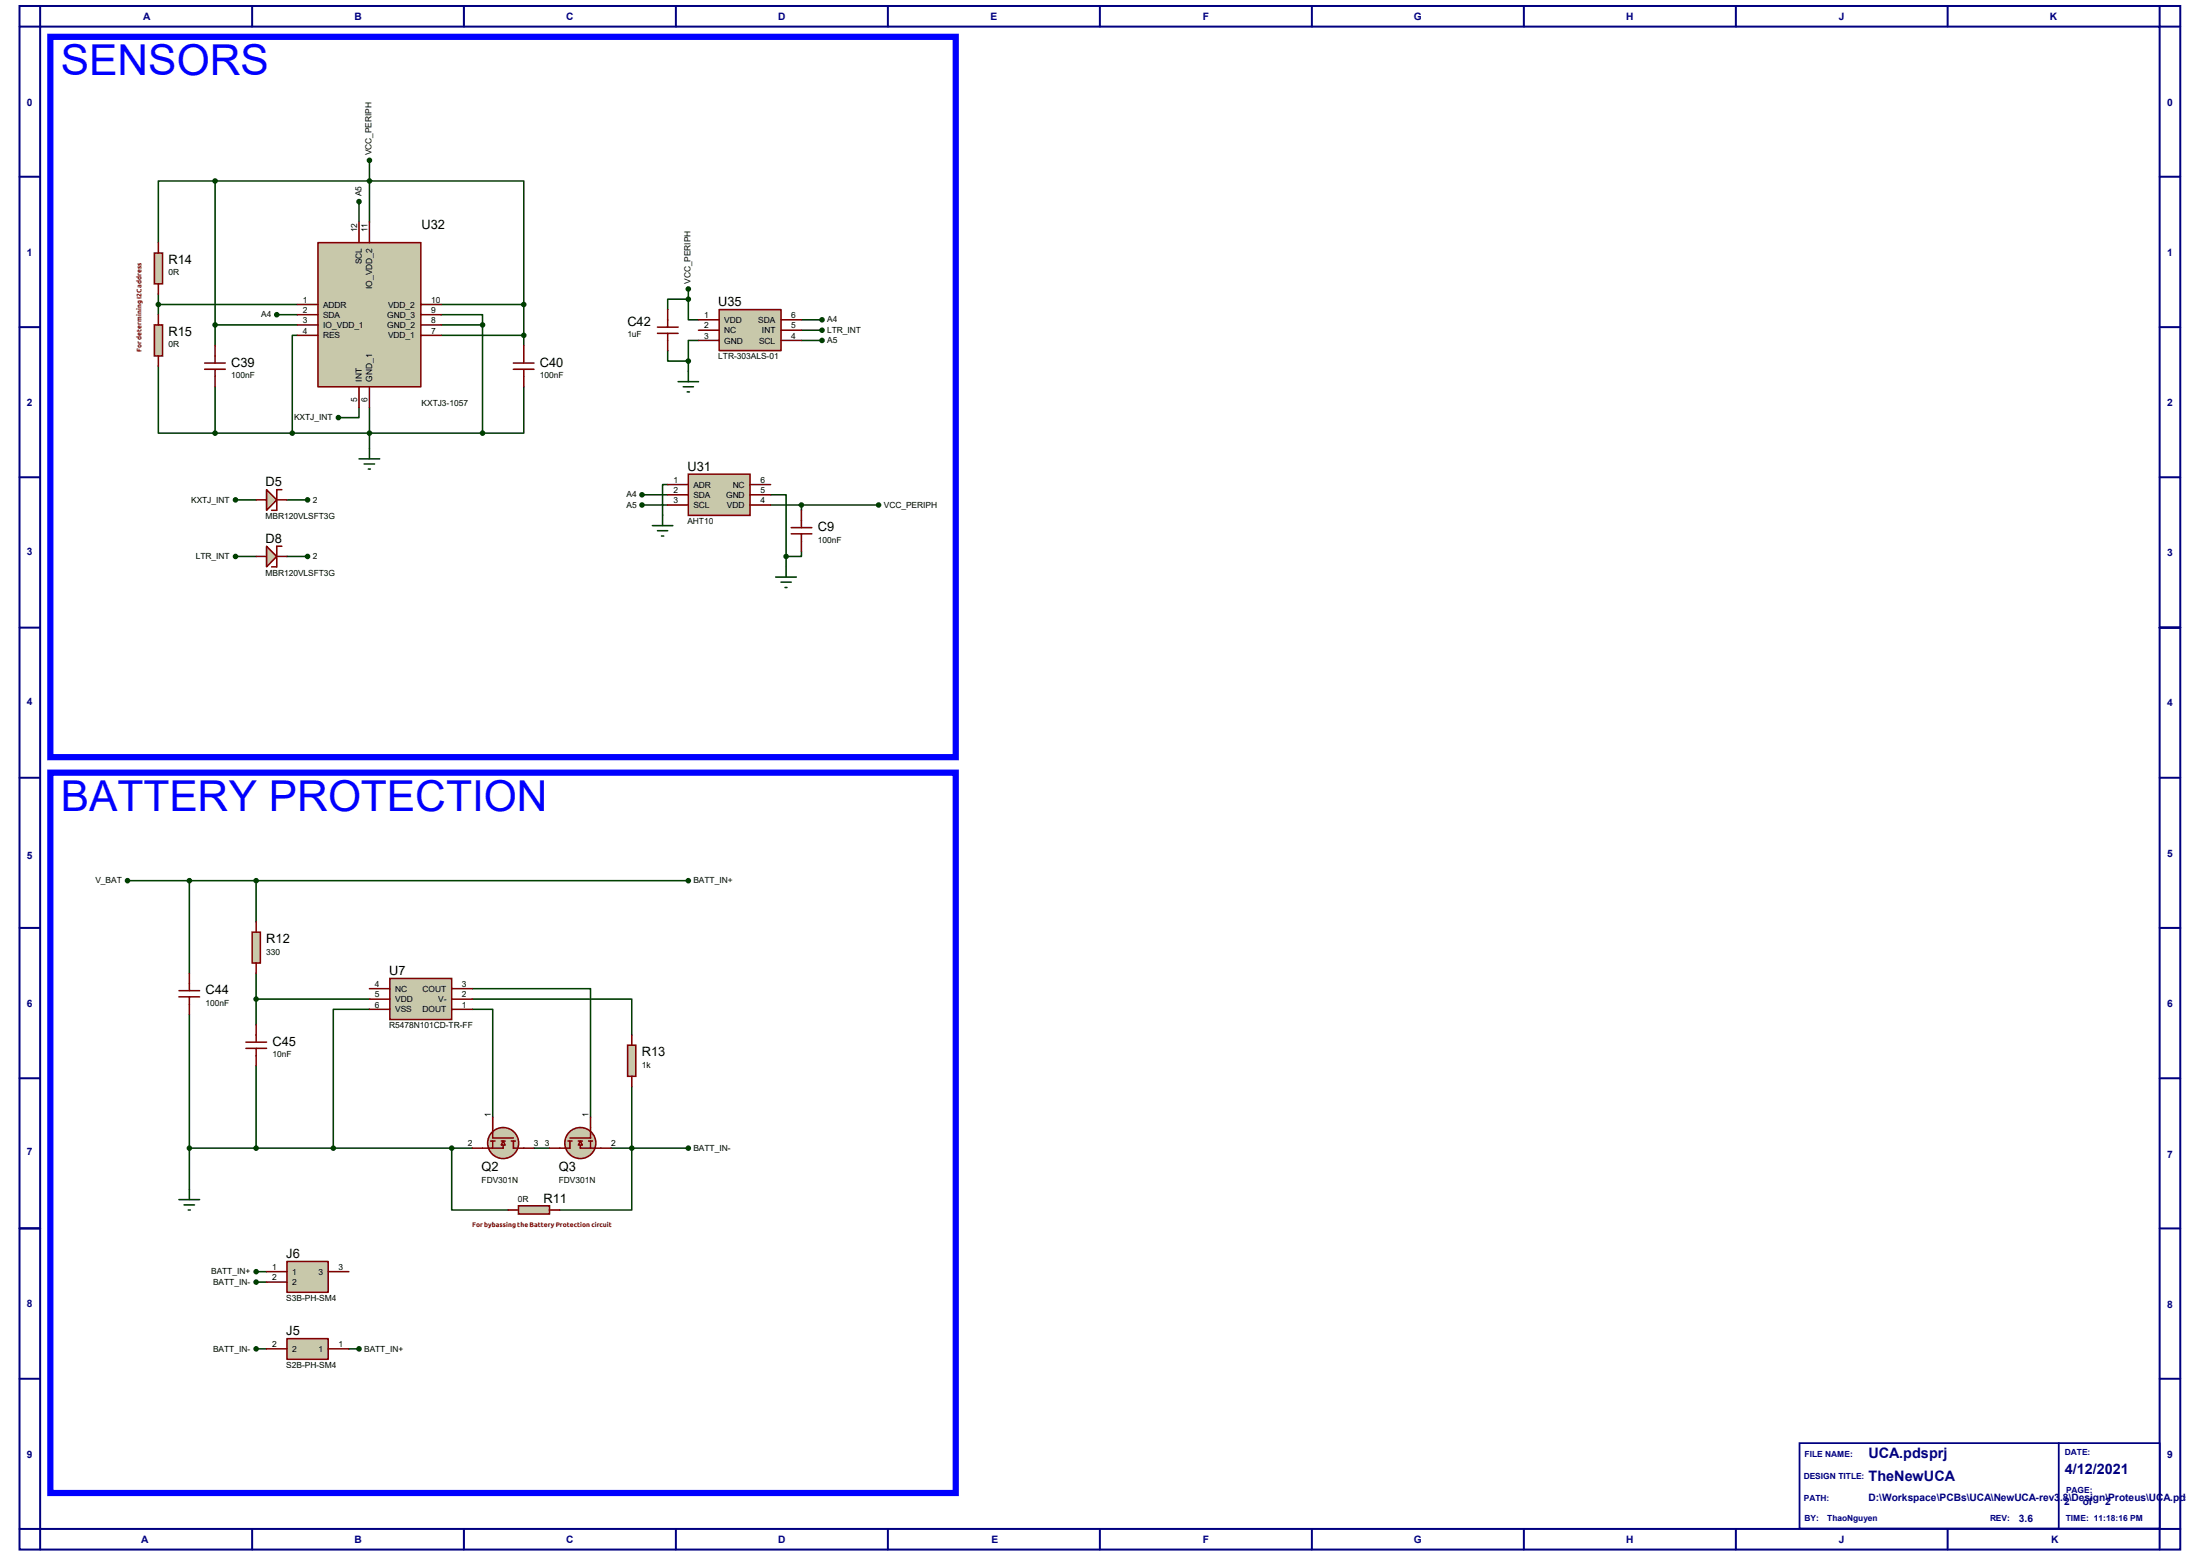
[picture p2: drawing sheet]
<svg xmlns="http://www.w3.org/2000/svg" width="420mm" height="297mm" viewBox="0 0 420 297" stroke-linecap="round" stroke-linejoin="round" font-family="sans-serif">
<path d="M3.7 1.1h412.5v294.7h-412.5zM7.7 5.1h404.6v286.7h-404.6z" fill="none" stroke="#000080" stroke-width=".38"/>
<path d="M343.5 275.5h68.8v16.3h-68.8z" fill="#fff" stroke="#000080" stroke-width=".34"/>
<path d="M393 275.5v16.3" fill="none" stroke="#000080" stroke-width=".34"/>
<g fill="none" stroke="#000080" stroke-width=".38">
<path d="M7.7 1.1v4h-4M48.1 1.1v4M88.6 1.1v4M129 1.1v4M169.5 1.1v4M210 1.1v4M250.4 1.1v4M290.9 1.1v4M331.4 1.1v4M371.8 1.1v4M412.3 1.1v4h3.9M3.7 33.7h4"/>
<path d="M412.3 33.7h3.9M3.7 62.4h4M412.3 62.4h3.9M3.7 91.1h4M412.3 91.1h3.9M3.7 119.8h4M412.3 119.8h3.9M3.7 148.5h4M412.3 148.5h3.9M3.7 177.1h4M412.3 177.1h3.9M3.7 205.8h4"/>
<path d="M412.3 205.8h3.9M3.7 234.5h4M412.3 234.5h3.9M3.7 263.2h4M412.3 263.2h3.9M3.7 291.8h4v4M48.1 291.8v4M88.6 291.8v4M129 291.8v4M169.5 291.8v4M210 291.8v4M250.4 291.8v4"/>
<path d="M290.9 291.8v4M331.4 291.8v4M371.8 291.8v4M416.2 291.8h-3.9v4"/>
</g>
<g fill="none" stroke="#004000" stroke-width=".3">
<path d="M41.1 34.5h-10.9v11.8M41.1 34.5h58.9v23.6M41.1 34.5v31.5M68.5 38.5v3.9M70.5 30.6v11.8M30.2 58.1h26.6M30.2 56.1v4M84.2 58.1h15.8M100 58.1v7.9M131.4 57.1v3.9h1.9M131.4 57.1h-3.9v2M131.4 55.2v1.9"/>
<path d="M30.2 69.9v12.8h10.9M41.1 62h15.7M41.1 73.8v8.9M52.8 60.1h4M56.8 64h-1v18.7M68.5 77.8v1.9h-3.9M70.5 77.8v7.8M84.2 60.1h7.9v1.9M84.2 64h15.8M84.2 62h7.9M92.1 62v20.7M100 73.8v8.9h-7.9"/>
<path d="M127.5 66.9v2h3.9M131.4 68.9v2M133.3 65h-1.9v3.9M153 61h3.9M153 63h3.9M153 65h3.9M41.1 82.7h51M45 95.4h3.9M54.8 95.4h3.9M122.6 96.4h4.9M122.6 94.4h4.9M127.5 92.5h-1v5.9"/>
<path d="M147.1 94.4h3v11.8M147.1 96.4h20.6M153 96.4v1M45 106.2h3.9M54.8 106.2h3.9M150.1 106.2v2M153 105.2v1h-2.9M24.3 168.1h107.1M36.2 168.1v17.7M48.9 168.1v7.9M36.2 193.6v33.4M48.9 185.8v9.8"/>
<path d="M48.9 190.7h21.6M70.5 192.7h-6.9v26.5M90.2 192.7h3.9v20.6M90.2 188.7h22.5v24.6M90.2 190.7h30.4v6.9M36.2 219.2h54M48.9 203.5v15.7M86.2 219.2v11.8h10.8M101.9 219.2h3M116.7 219.2h14.7M120.6 207.4v23.6h-13.8M48.9 257.5h2"/>
<path d="M48.9 242.7h2M48.9 244.7h2M66.6 257.5h1.9"/>
</g>
<path d="M60.7 46.3h19.6v27.5h-19.6z" fill="#c8c8aa" stroke="#800000" stroke-width=".3"/>
<g fill="none" stroke="#800000" stroke-width=".3">
<path d="M56.8 58.1h3.9M68.5 42.4v3.9M70.5 42.4v3.9M80.3 58.1h3.9M39.1 70.5h3.9M39.1 69.3h3.9M41.1 66v3.3M41.1 70.5v3.3M56.8 60.1h3.9M56.8 62h3.9M56.8 64h3.9M68.5 73.8v4"/>
<path d="M70.5 73.8v4M80.3 60.1h3.9M80.3 62h3.9M80.3 64h3.9M98 70.5h3.9M98 69.3h3.9M100 66v3.3M100 70.5v3.3"/>
</g>
<path d="M68.5 87.6h4M69.5 88.6h2M70.3 89.5h.4M70.5 85.6v2" fill="none" stroke="#004000" stroke-width=".3"/>
<g fill="#004000" stroke="#004000" stroke-width=".3">
<circle cx="70.5" cy="82.7" r=".38"/>
<circle cx="100" cy="64" r=".38"/>
<circle cx="92.1" cy="82.7" r=".38"/>
<circle cx="92.1" cy="62" r=".38"/>
<circle cx="41.1" cy="62" r=".38"/>
<circle cx="68.5" cy="38.5" r=".38"/>
<circle cx="52.8" cy="60.1" r=".38"/>
<circle cx="55.8" cy="82.7" r=".38"/>
<circle cx="64.6" cy="79.7" r=".38"/>
</g>
<path d="M137.3 59.1h11.8v7.8h-11.8z" fill="#c8c8aa" stroke="#800000" stroke-width=".3"/>
<path d="M127.5 59.1v3.3M125.5 63.6h4M125.5 62.4h4M127.5 63.6v3.3M133.3 61h4M133.3 63h4M133.3 65h4M149.1 61h3.9M149.1 63h3.9M149.1 65h3.9" fill="none" stroke="#800000" stroke-width=".3"/>
<g fill="#004000" stroke="#004000" stroke-width=".3">
<circle cx="156.9" cy="61" r=".38"/>
<circle cx="156.9" cy="63" r=".38"/>
<circle cx="156.9" cy="65" r=".38"/>
<circle cx="131.4" cy="55.2" r=".38"/>
<circle cx="131.4" cy="57.1" r=".38"/>
<circle cx="131.4" cy="68.9" r=".38"/>
</g>
<path d="M129.5 72.9h3.8M130.4 73.8h2M131.2 74.8h.4M131.4 70.9v2" fill="none" stroke="#004000" stroke-width=".3"/>
<path d="M9.6 7h172.9v137.5h-172.9z" fill="none" stroke="#00f" stroke-width="1.2"/>
<path d="M50.9 93.5l1.9 1.9-1.9 2z" fill="#c8c8aa" stroke="#800000" stroke-width=".3"/>
<path d="M48.9 95.4h2M52.8 95.4h2M53.8 93.5h-1v3.9h-.9" fill="none" stroke="#800000" stroke-width=".3"/>
<path d="M50.9 104.3l1.9 1.9-1.9 2z" fill="#c8c8aa" stroke="#800000" stroke-width=".3"/>
<path d="M48.9 106.2h2M52.8 106.2h2M53.8 104.3h-1v3.9h-.9" fill="none" stroke="#800000" stroke-width=".3"/>
<g fill="#004000" stroke="#004000" stroke-width=".3">
<circle cx="45" cy="95.4" r=".38"/>
<circle cx="45" cy="106.2" r=".38"/>
<circle cx="58.7" cy="106.2" r=".38"/>
<circle cx="58.7" cy="95.4" r=".38"/>
</g>
<path d="M9.6 147.5h172.9v137.5h-172.9z" fill="none" stroke="#00f" stroke-width="1.2"/>
<path d="M74.4 186.8h11.8v7.8h-11.8z" fill="#c8c8aa" stroke="#800000" stroke-width=".3"/>
<path d="M70.5 192.7h3.9M70.5 190.7h3.9M70.5 188.7h3.9M86.2 192.7h4M86.2 190.7h4M86.2 188.7h4" fill="none" stroke="#800000" stroke-width=".3"/>
<circle cx="96.1" cy="218.2" r="2.96" fill="#c8c8aa" stroke="#800000" stroke-width=".3"/>
<path d="M93.7 217.8h.8M94.1 215.3v1.9h3.9M94.1 217.8v1.4M95.7 217.8h.7M96.1 217.8v1.4h-4M97.6 217.8h.8M98 217.8v1.4h2" fill="none" stroke="#800000" stroke-width=".3"/>
<path d="M96.1 217.8l.3 .8h-.7z" fill="#c8c8aa" stroke="#800000" stroke-width=".3"/>
<path d="M90.2 219.2h1.9M94.1 213.3v2M100 219.2h1.9" fill="none" stroke="#800000" stroke-width=".3"/>
<circle cx="110.8" cy="218.2" r="2.96" fill="#c8c8aa" stroke="#800000" stroke-width=".3"/>
<path d="M108.4 217.8h.8M108.8 217.8v1.4h-2M110.4 217.8h.8M110.8 217.8v1.4h3.9M112.4 217.8h.7M112.7 215.3v1.9h-3.9M112.7 217.8v1.4" fill="none" stroke="#800000" stroke-width=".3"/>
<path d="M110.8 217.8l.4 .8h-.8z" fill="#c8c8aa" stroke="#800000" stroke-width=".3"/>
<path d="M34.2 190.3h3.9M34.2 189.1h3.9M36.2 185.8v3.3M36.2 190.3v3.3M46.9 198.9h4M48.9 195.6v3.3M46.9 200.1h4M48.9 200.1v3.4M104.9 219.2h1.9M112.7 213.3v2M114.7 219.2h2" fill="none" stroke="#800000" stroke-width=".3"/>
<path d="M99 230.2h5.9v1.5h-5.9z" fill="#c8c8aa" stroke="#800000" stroke-width=".3"/>
<path d="M97 231h2M104.9 231h1.9" fill="none" stroke="#800000" stroke-width=".3"/>
<path d="M48.1 177.9h1.6v5.9h-1.6z" fill="#c8c8aa" stroke="#800000" stroke-width=".3"/>
<path d="M48.9 176v1.9M48.9 183.8v2" fill="none" stroke="#800000" stroke-width=".3"/>
<g fill="#004000" stroke="#004000" stroke-width=".3">
<circle cx="131.4" cy="219.2" r=".38"/>
<circle cx="86.2" cy="219.2" r=".38"/>
<circle cx="120.6" cy="219.2" r=".38"/>
<circle cx="63.6" cy="219.2" r=".38"/>
</g>
<path d="M34.2 229h3.9M35.1 230h2M35.9 231h.4M36.2 227v2" fill="none" stroke="#004000" stroke-width=".3"/>
<path d="M119.8 199.5h1.6v5.9h-1.6z" fill="#c8c8aa" stroke="#800000" stroke-width=".3"/>
<path d="M120.6 197.6v1.9M120.6 205.4v2" fill="none" stroke="#800000" stroke-width=".3"/>
<g fill="#004000" stroke="#004000" stroke-width=".3">
<circle cx="36.2" cy="219.2" r=".38"/>
<circle cx="48.9" cy="219.2" r=".38"/>
<circle cx="48.9" cy="190.7" r=".38"/>
<circle cx="24.3" cy="168.1" r=".38"/>
<circle cx="36.2" cy="168.1" r=".38"/>
<circle cx="131.4" cy="168.1" r=".38"/>
<circle cx="48.9" cy="168.1" r=".38"/>
</g>
<path d="M54.8 240.8h7.9v5.9h-7.9z" fill="#c8c8aa" stroke="#800000" stroke-width=".3"/>
<path d="M50.9 242.7h3.9M50.9 244.7h3.9M62.7 242.7h3.9" fill="none" stroke="#800000" stroke-width=".3"/>
<path d="M54.8 255.5h7.9v4h-7.9z" fill="#c8c8aa" stroke="#800000" stroke-width=".3"/>
<path d="M153 97.4v3.3M151 101.9h4M151 100.7h4M153 101.9v3.3M50.9 257.5h3.9M62.7 257.5h3.9" fill="none" stroke="#800000" stroke-width=".3"/>
<g fill="#004000" stroke="#004000" stroke-width=".3">
<circle cx="68.5" cy="257.5" r=".38"/>
<circle cx="48.9" cy="242.7" r=".38"/>
<circle cx="48.9" cy="244.7" r=".38"/>
<circle cx="48.9" cy="257.5" r=".38"/>
<circle cx="167.7" cy="96.4" r=".38"/>
</g>
<path d="M148.1 110.2h3.9M149.1 111.1h1.9M149.9 112.1h.3M150.1 108.2v2" fill="none" stroke="#004000" stroke-width=".3"/>
<path d="M131.4 90.5h11.8v7.9h-11.8z" fill="#c8c8aa" stroke="#800000" stroke-width=".3"/>
<path d="M127.5 92.5h3.9M127.5 94.4h3.9M127.5 96.4h3.9M143.2 92.5h3.9M143.2 94.4h3.9M143.2 96.4h3.9" fill="none" stroke="#800000" stroke-width=".3"/>
<g fill="#004000" stroke="#004000" stroke-width=".3">
<circle cx="122.6" cy="96.4" r=".38"/>
<circle cx="122.6" cy="94.4" r=".38"/>
<circle cx="153" cy="96.4" r=".38"/>
<circle cx="150.1" cy="106.2" r=".38"/>
</g>
<path d="M126.5 98.4v1.9M124.5 100.3h3.9M125.5 101.3h2M126.3 102.3h.4" fill="none" stroke="#004000" stroke-width=".3"/>
<path d="M29.5 48.3h1.5v5.9h-1.5z" fill="#c8c8aa" stroke="#800000" stroke-width=".3"/>
<path d="M30.2 46.3v2M30.2 54.2v1.9" fill="none" stroke="#800000" stroke-width=".3"/>
<path d="M29.5 62h1.5v5.9h-1.5z" fill="#c8c8aa" stroke="#800000" stroke-width=".3"/>
<path d="M30.2 60.1v1.9M30.2 67.9v2" fill="none" stroke="#800000" stroke-width=".3"/>
<g fill="#004000" stroke="#004000" stroke-width=".3">
<circle cx="41.1" cy="34.5" r=".38"/>
<circle cx="41.1" cy="82.7" r=".38"/>
<circle cx="30.2" cy="58.1" r=".38"/>
<circle cx="70.5" cy="30.6" r=".38"/>
<circle cx="70.5" cy="34.5" r=".38"/>
<circle cx="100" cy="58.1" r=".38"/>
</g>
<g font-size="8.1" fill="#00f">
<text x="11.6" y="14.4">SENSORS</text>
<text x="11.6" y="154.9">BATTERY PROTECTION</text>
</g>
<g font-size="2.8" fill="#000080">
<text x="356.7" y="278.3">UCA.pdsprj</text>
<text x="394.2" y="281.4">4/12/2021</text>
<text x="356.7" y="282.8">TheNewUCA</text>
</g>
<g font-size="2.5">
<text x="80.5" y="43.7">U32</text>
<text x="32.2" y="50.4">R14</text>
<text x="137.1" y="58.5">U35</text>
<text x="32.2" y="64.1">R15</text>
<text x="119.8" y="62.1">C42</text>
<text x="44.2" y="70">C39</text>
<text x="103.1" y="70">C40</text>
<text x="131.2" y="89.9">U31</text>
<text x="50.7" y="92.8">D5</text>
<text x="156.1" y="101.4">C9</text>
<text x="50.7" y="103.6">D8</text>
<text x="50.8" y="180">R12</text>
<text x="39.2" y="189.8">C44</text>
<text x="74.3" y="186.1">U7</text>
<text x="52" y="199.6">C45</text>
<text x="122.5" y="201.6">R13</text>
<text x="91.9" y="223.6">Q2</text>
<text x="106.7" y="223.6">Q3</text>
<text x="103.8" y="229.6">R11</text>
<text x="54.7" y="240.2">J6</text>
<text x="54.7" y="254.9">J5</text>
</g>
<g font-size="1.9" fill="#000080">
<text x="27.3" y="3.8">A</text>
<text x="67.7" y="3.8">B</text>
<text x="108.1" y="3.8">C</text>
<text x="148.5" y="3.8">D</text>
<text x="189.1" y="3.8">E</text>
<text x="229.6" y="3.8">F</text>
<text x="269.9" y="3.8">G</text>
<text x="310.4" y="3.8">H</text>
<text x="351" y="3.8">J</text>
<text x="391.3" y="3.8">K</text>
<text x="5.1" y="20.2">0</text>
<text x="413.7" y="20.2">0</text>
<text x="5.1" y="48.8">1</text>
<text x="413.7" y="48.8">1</text>
<text x="5.1" y="77.5">2</text>
<text x="413.7" y="77.5">2</text>
<text x="5.1" y="106">3</text>
<text x="413.7" y="106.2">3</text>
<text x="5.1" y="134.7">4</text>
<text x="413.7" y="134.8">4</text>
<text x="5.1" y="163.9">5</text>
<text x="413.7" y="163.5">5</text>
<text x="5.1" y="192.2">6</text>
<text x="413.7" y="192.2">6</text>
<text x="5.1" y="220.5">7</text>
<text x="413.7" y="221.1">7</text>
<text x="5.1" y="249.6">8</text>
<text x="413.7" y="249.8">8</text>
<text x="5.1" y="278.2">9</text>
<text x="413.7" y="278.2">9</text>
<text x="356.7" y="286.6">D:\Workspace\PCBs\UCA\NewUCA-rev3.8\Design\Proteus\UCA.pdsprj</text>
<text x="394.1" y="287.4">2</text>
<text x="397.6" y="287.4">of</text>
<text x="401.9" y="287.4">2</text>
<text x="385.4" y="290.5">3.6</text>
<text x="27" y="294.6">A</text>
<text x="67.6" y="294.6">B</text>
<text x="108.1" y="294.6">C</text>
<text x="148.6" y="294.6">D</text>
<text x="189.3" y="294.6">E</text>
<text x="229.6" y="294.6">F</text>
<text x="269.9" y="294.6">G</text>
<text x="310.4" y="294.6">H</text>
<text x="351" y="294.6">J</text>
<text x="391.5" y="294.6">K</text>
</g>
<g font-size="1.6">
<text x="71" y="29.6" transform="rotate(-90 71 29.6)">VCC_PERIPH</text>
<text x="69" y="37.5" transform="rotate(-90 69 37.5)">A5</text>
<text x="68.2" y="44.4" transform="rotate(-90 68.2 44.4)">12</text>
<text x="70.1" y="44.4" transform="rotate(-90 70.1 44.4)">11</text>
<text x="32.2" y="52.5">0R</text>
<text x="69.1" y="50.5" transform="rotate(-90 69.1 50.5)">SCL</text>
<text x="57.8" y="57.8">1</text>
<text x="57.8" y="59.7">2</text>
<text x="61.7" y="58.7">ADDR</text>
<text x="71.1" y="55.2" transform="rotate(-90 71.1 55.2)">IO_VDD_2</text>
<text x="74.1" y="58.7">VDD_2</text>
<text x="82.3" y="59.7">9</text>
<text x="82.3" y="57.8">10</text>
<text x="131.8" y="54.2" transform="rotate(-90 131.8 54.2)">VCC_PERIPH</text>
<text x="49.9" y="60.5">A4</text>
<text x="57.8" y="61.7">3</text>
<text x="57.8" y="63.7">4</text>
<text x="61.7" y="60.7">SDA</text>
<text x="61.7" y="62.6">IO_VDD_1</text>
<text x="61.7" y="64.6">RES</text>
<text x="73.9" y="62.6">GND_2</text>
<text x="73.9" y="60.7">GND_3</text>
<text x="74.1" y="64.6">VDD_1</text>
<text x="82.3" y="63.7">7</text>
<text x="82.3" y="61.7">8</text>
<text x="119.8" y="64.3">1uF</text>
<text x="134.5" y="60.7">1</text>
<text x="134.5" y="62.7">2</text>
<text x="134.5" y="64.6">3</text>
<text x="138.3" y="61.6">VDD</text>
<text x="138.3" y="63.6">NC</text>
<text x="138.3" y="65.6">GND</text>
<text x="144.7" y="61.6">SDA</text>
<text x="144.9" y="65.6">SCL</text>
<text x="145.5" y="63.6">INT</text>
<text x="151" y="64.6">4</text>
<text x="151" y="62.7">5</text>
<text x="151" y="60.7">6</text>
<text x="157.9" y="61.6">A4</text>
<text x="157.9" y="63.5">LTR_INT</text>
<text x="157.9" y="65.4">A5</text>
<text x="32.2" y="66.3">0R</text>
<text x="137.1" y="68.6">LTR-303ALS-01</text>
<text x="44.2" y="72.2">100nF</text>
<text x="68.2" y="76.7" transform="rotate(-90 68.2 76.7)">5</text>
<text x="69.1" y="72.9" transform="rotate(-90 69.1 72.9)">INT</text>
<text x="70.1" y="76.7" transform="rotate(-90 70.1 76.7)">6</text>
<text x="71.1" y="72.9" transform="rotate(-90 71.1 72.9)">GND_1</text>
<text x="80.5" y="77.4">KXTJ3-1057</text>
<text x="103.1" y="72.2">100nF</text>
<text x="56.1" y="80.2">KXTJ_INT</text>
<text x="36.5" y="95.9">KXTJ_INT</text>
<text x="59.7" y="95.9">2</text>
<text x="119.6" y="94.9">A4</text>
<text x="128.6" y="92.2">1</text>
<text x="128.6" y="94.1">2</text>
<text x="132.4" y="93.1">ADR</text>
<text x="132.4" y="95">SDA</text>
<text x="138.6" y="95">GND</text>
<text x="139.9" y="93.1">NC</text>
<text x="145.2" y="92.2">6</text>
<text x="145.2" y="94.1">5</text>
<text x="50.7" y="99">MBR120VLSFT3G</text>
<text x="119.6" y="96.9">A5</text>
<text x="128.6" y="96.1">3</text>
<text x="131.2" y="100">AHT10</text>
<text x="132.4" y="97">SCL</text>
<text x="138.8" y="97">VDD</text>
<text x="145.2" y="96.1">4</text>
<text x="168.7" y="96.9">VCC_PERIPH</text>
<text x="37.4" y="106.7">LTR_INT</text>
<text x="59.7" y="106.7">2</text>
<text x="156.1" y="103.6">100nF</text>
<text x="50.7" y="109.9">MBR120VLSFT3G</text>
<text x="18.2" y="168.6">V_BAT</text>
<text x="132.4" y="168.6">BATT_IN+</text>
<text x="50.8" y="182.2">330</text>
<text x="71.6" y="188.4">4</text>
<text x="71.6" y="190.4">5</text>
<text x="75.4" y="189.3">NC</text>
<text x="75.4" y="191.3">VDD</text>
<text x="80.6" y="189.3">COUT</text>
<text x="83.7" y="191.3">V-</text>
<text x="88.2" y="190.4">2</text>
<text x="88.2" y="188.4">3</text>
<text x="39.2" y="192">100nF</text>
<text x="71.6" y="192.3">6</text>
<text x="74.3" y="196.3">R5478N101CD-TR-FF</text>
<text x="75.4" y="193.3">VSS</text>
<text x="80.6" y="193.3">DOUT</text>
<text x="88.2" y="192.3">1</text>
<text x="52" y="201.8">10nF</text>
<text x="122.5" y="203.8">1k</text>
<text x="93.7" y="213.3" transform="rotate(-90 93.7 213.3)">1</text>
<text x="112.4" y="213.3" transform="rotate(-90 112.4 213.3)">1</text>
<text x="89.3" y="218.8">2</text>
<text x="101.9" y="218.8">3</text>
<text x="104" y="218.8">3</text>
<text x="116.7" y="218.8">2</text>
<text x="132.4" y="219.7">BATT_IN-</text>
<text x="91.9" y="225.7">FDV301N</text>
<text x="106.7" y="225.7">FDV301N</text>
<text x="98.8" y="229.4">0R</text>
<text x="40.3" y="243.2">BATT_IN+</text>
<text x="40.7" y="245.2">BATT_IN-</text>
<text x="51.9" y="242.4">1</text>
<text x="51.9" y="244.4">2</text>
<text x="55.8" y="243.3">1</text>
<text x="55.8" y="245.3">2</text>
<text x="60.8" y="243.3">3</text>
<text x="64.6" y="242.4">3</text>
<text x="54.7" y="248.3">S3B-PH-SM4</text>
<text x="40.7" y="258">BATT_IN-</text>
<text x="51.9" y="257.1">2</text>
<text x="64.6" y="257.1">1</text>
<text x="69.5" y="258">BATT_IN+</text>
<text x="54.7" y="261.1">S2B-PH-SM4</text>
<text x="55.8" y="258.1">2</text>
<text x="60.8" y="258.1">1</text>
</g>
<g font-size="1.6" fill="#000080">
<text x="344.5" y="278.1">FILE NAME:</text>
<text x="394.2" y="277.7">DATE:</text>
<text x="344.3" y="282.4">DESIGN TITLE:</text>
<text x="344.4" y="286.5">PATH:</text>
<text x="394.4" y="285">PAGE:</text>
<text x="344.5" y="290.3">BY:</text>
<text x="348.8" y="290.3">ThaoNguyen</text>
<text x="379.9" y="290.4">REV:</text>
<text x="394.4" y="290.4">TIME: 11:18:16 PM</text>
</g>
<g font-size="1.3" fill="#800000">
<text x="27" y="67.1" transform="rotate(-90 27 67.1)">For determining I2C address</text>
<text x="90.2" y="234.2">For bybassing the Battery Protection circuit</text>
</g>
</svg>
